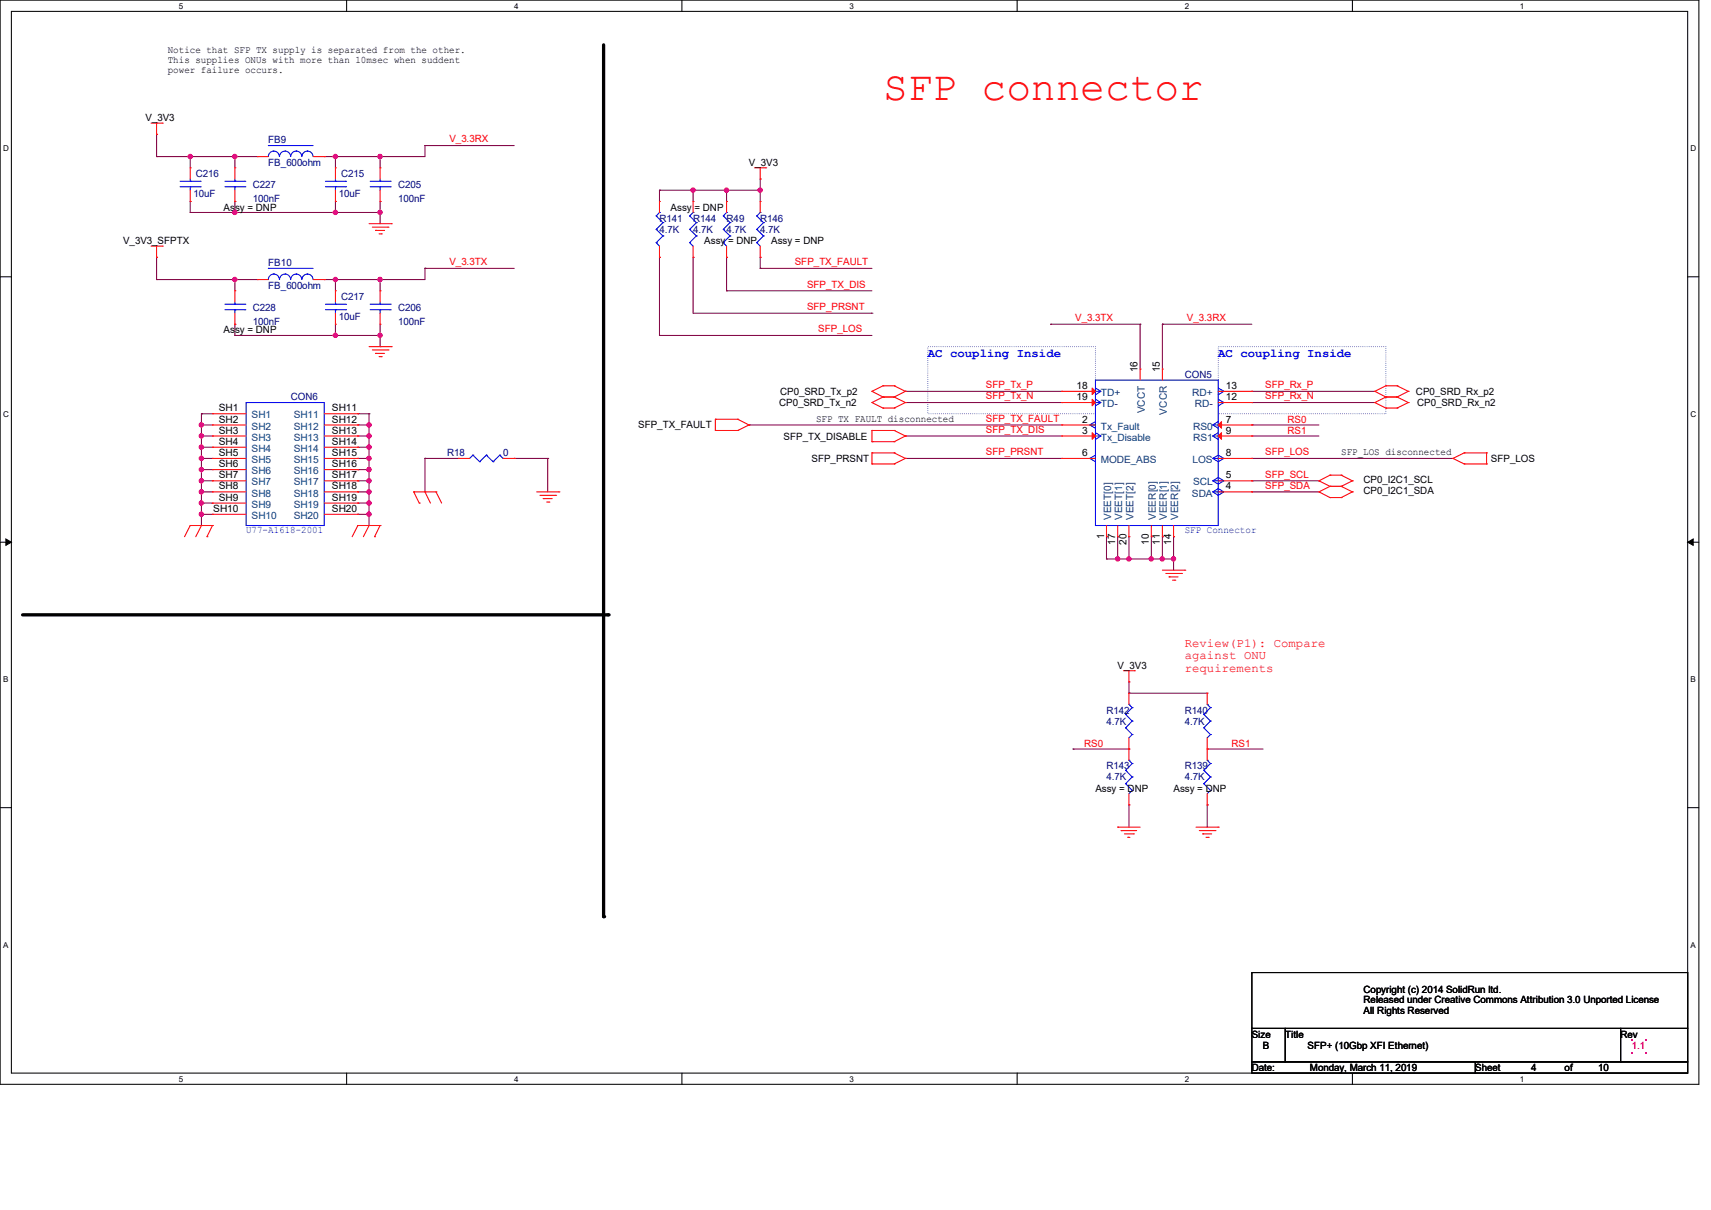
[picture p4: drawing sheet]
<svg xmlns="http://www.w3.org/2000/svg" width="420mm" height="297mm" viewBox="0 0 420 297" stroke-linecap="round" stroke-linejoin="round" font-family="sans-serif">
<path d="M0 0h417v266.1h-417zM2.8 2.8h411.5v260.6h-411.5z" fill="none" stroke="#000" stroke-width=".25"/>
<g fill="#fff">
<path d="M43.9 .3h1.1v2.2h-1.1z"/>
<path d="M43.9 263.7h1.1v2.2h-1.1z"/>
</g>
<path d="M85.1 0v2.8M85.1 263.4v2.7" fill="none" stroke="#000" stroke-width=".25"/>
<g fill="#fff">
<path d="M126.2 .3h1.1v2.2h-1.1z"/>
<path d="M126.2 263.7h1.1v2.2h-1.1z"/>
</g>
<path d="M167.4 0v2.8M167.4 263.4v2.7" fill="none" stroke="#000" stroke-width=".25"/>
<g fill="#fff">
<path d="M208.5 .3h1.1v2.2h-1.1z"/>
<path d="M208.5 263.7h1.1v2.2h-1.1z"/>
</g>
<path d="M249.7 0v2.8M249.7 263.4v2.7" fill="none" stroke="#000" stroke-width=".25"/>
<g fill="#fff">
<path d="M290.8 .3h1.1v2.2h-1.1z"/>
<path d="M290.8 263.7h1.1v2.2h-1.1z"/>
</g>
<path d="M332 0v2.8M332 263.4v2.7" fill="none" stroke="#000" stroke-width=".25"/>
<g fill="#fff">
<path d="M373.1 .3h1.1v2.2h-1.1z"/>
<path d="M373.1 263.7h1.1v2.2h-1.1z"/>
<path d="M.8 35.3h1.4v2.2h-1.4z"/>
<path d="M415 35.3h1.4v2.2h-1.4z"/>
<path d="M.8 100.5h1.4v2.2h-1.4z"/>
<path d="M415 100.5h1.4v2.2h-1.4z"/>
</g>
<path d="M0 67.9h2.8M414.3 67.9h2.7" fill="none" stroke="#000" stroke-width=".25"/>
<g fill="#fff">
<path d="M.8 165.7h1.3v2.2h-1.3z"/>
<path d="M415 165.7h1.3v2.2h-1.3z"/>
</g>
<path d="M0 133.1h2.8M414.3 133.1h2.7" fill="none" stroke="#000" stroke-width=".25"/>
<path d="M1.4 132.3l1.4 .8-1.4 .8zM414.3 133.1l1.3-.8v1.6z" fill="#000" stroke="#000" stroke-width=".25"/>
<g fill="#fff">
<path d="M.8 230.8h1.3v2.2h-1.3z"/>
<path d="M415 230.8h1.3v2.2h-1.3z"/>
</g>
<path d="M0 198.2h2.8M414.3 198.2h2.7M307.3 238.7h107v13.7h-107zM307.3 252.4h8.2v8.2h-8.2zM315.5 252.4h82.3v8.2h-82.3zM397.8 252.4h16.5v8.2h-16.5zM307.3 260.6h54.9v2.8h-54.9zM362.2 260.6h52.1v2.8h-52.1z" fill="none" stroke="#000" stroke-width=".25"/>
<path d="M227.8 85.1h41.1v16.5h-41.1zM299 85.1h41.2v16.5h-41.2z" fill="none" stroke="#8000ff" stroke-width=".25" stroke-dasharray="0 .5"/>
<path d="M148.2 11v214M5.5 150.9h143.8" fill="none" stroke="#000" stroke-width=".8"/>
<g fill="#000">
<circle cx="149.3" cy="150.9" r=".4"/>
<circle cx="148.2" cy="225" r=".4"/>
</g>
<g fill="none" stroke="#800040" stroke-width=".25">
<path d="M38.4 33h.1M38.4 38.4h.1M38.4 33v5.4M38.4 38.4h24.8M46.7 38.4h.1M46.7 38.4v2.8M57.7 38.4h.1M57.7 38.4v2.8M79.6 38.4h.1M82.3 38.4h.1M82.3 38.4v2.8M93.3 38.4h.1"/>
<path d="M93.3 38.4v2.8M104.3 35.7h.1M104.3 35.7v2.7h-24.7M104.3 35.7h21.9M46.7 52.2h.1M46.7 49.4h.1M46.7 49.4v2.8M46.7 52.2h46.6M57.7 52.2h.1M57.7 49.4h.1M57.7 49.4v2.8M82.3 52.2h.1"/>
<path d="M82.3 49.4h.1M82.3 49.4v2.8M93.3 49.4h.1M93.3 52.2h.1M93.3 49.4v5.5M161.9 46.7h.1M161.9 46.7h24.7M161.9 46.7v2.7M170.1 46.7h.1M170.1 46.7v2.7M178.4 46.7h.1M178.4 46.7v2.7"/>
<path d="M186.6 43.9h.1M186.6 46.7h.1M186.6 43.9v5.5M38.4 68.6h.1M38.4 63.2h.1M38.4 63.2v5.4M38.4 68.6h24.8M57.7 68.6h.1M57.7 79.6h.1M57.7 68.6v2.8M57.7 79.6v2.7M79.6 68.6h.1"/>
<path d="M82.3 68.6h.1M82.3 68.6v2.8M82.3 79.6v2.7M93.3 68.6h.1M93.3 68.6v2.8M93.3 79.6v5.5M104.3 65.9h.1M104.3 65.9v2.7h-24.7M104.3 65.9h21.9M161.9 63.2h.1M161.9 63.2v19.1M170.1 63.2h.1"/>
<path d="M170.1 63.2v13.7h43.9M178.4 63.2h.1M178.4 71.4h.1M178.4 63.2v8.2M178.4 71.4h35.6M186.6 63.2h.1M186.6 65.9h.1M186.6 63.2v2.7M186.6 65.9h27.4M214 76.9h.1M257.9 79.6h.1M257.9 79.6h22"/>
<path d="M279.9 79.6h.1M279.9 79.6v11M285.3 79.6h.1M285.3 79.6v11M285.3 79.6h22M57.7 82.3h.1M57.7 82.3h35.6M82.3 82.3h.1M93.3 82.3h.1M93.3 85.1h.1M161.9 82.3h.1M161.9 82.3h52.1"/>
<path d="M222.2 96.1h.1M222.2 98.8h.1M222.2 96.1h38.4M222.2 98.8h38.4M307.3 96.1h.1M307.3 98.8h.1M307.3 96.1h30.2M307.3 98.8h30.2M49.4 109.8h.1M49.4 112.5h.1M49.4 115.3h.1M49.4 118h.1"/>
<path d="M49.4 101.6h.1M49.4 104.3h.1M49.4 107h.1M49.4 109.8h2.8M49.4 112.5h2.8M49.4 115.3h2.8M49.4 118h2.8M49.4 101.6v27.4M49.4 101.6h2.8M49.4 104.3h2.8M49.4 107h2.8M87.8 101.6h.1"/>
<path d="M87.8 104.3h.1M87.8 107h.1M87.8 109.8h.1M87.8 112.5h.1M87.8 115.3h.1M87.8 118h.1M87.8 109.8h2.8M87.8 112.5h2.8M87.8 115.3h2.8M87.8 118h2.8M87.8 101.6h2.8M87.8 104.3h2.8"/>
<path d="M87.8 107h2.8M90.6 101.6h.1M90.6 118h.1M90.6 107h.1M90.6 104.3h.1M90.6 115.3h.1M90.6 112.5h.1M90.6 109.8h.1M90.6 101.6v27.4M104.3 112.5h.1M104.3 112.5h8.2M104.3 112.5v8.2"/>
<path d="M126.2 112.5h.1M126.2 112.5h8.3M134.5 112.5h.1M134.5 112.5v8.2M183.9 104.3h.1M183.9 104.3h76.7M222.2 112.5h.1M222.2 107h.1M222.2 112.5h38.4M222.2 107h38.4M307.3 112.5h.1M307.3 118h.1"/>
<path d="M307.3 104.3h.1M307.3 107h.1M307.3 112.5h49.4M307.3 118h16.5M307.3 104.3h16.5M307.3 107h16.5M49.4 120.7h.1M49.4 123.5h.1M49.4 126.2h.1M49.4 126.2h2.8M49.4 120.7h2.8M49.4 123.5h2.8"/>
<path d="M87.8 126.2h.1M87.8 120.7h.1M87.8 123.5h.1M87.8 126.2h2.8M87.8 120.7h2.8M87.8 123.5h2.8M90.6 123.5h.1M90.6 126.2h.1M90.6 120.7h.1M271.6 137.2h.1M271.6 131.7h.1M271.6 137.2h16.5"/>
<path d="M271.6 131.7v5.5M274.4 131.7h.1M274.4 137.2h.1M274.4 131.7v5.5M277.1 137.2h.1M277.1 131.7h.1M277.1 131.7v5.5M282.6 131.7h.1M282.6 137.2h.1M282.6 131.7v5.5M285.3 131.7h.1M285.3 137.2h.1"/>
<path d="M285.3 131.7v5.5M288.1 137.2h.1M288.1 131.7h.1M288.1 131.7v8.3M307.3 120.7h.1M307.3 120.7h16.5M277.1 170.1h.1M277.1 167.4h.1M277.1 167.4v2.7M277.1 170.1h19.2M263.4 183.9h.1M263.4 183.9h13.7"/>
<path d="M277.1 197.6h.1M277.1 197.6v5.4M296.3 183.9h.1M296.3 197.6h.1M296.3 183.9h13.7M296.3 197.6v5.4"/>
</g>
<g fill="#f0f" stroke="#f0f" stroke-width=".25">
<circle cx="49.4" cy="118" r=".53"/>
<circle cx="90.6" cy="123.5" r=".53"/>
<circle cx="49.4" cy="120.7" r=".53"/>
<circle cx="49.4" cy="104.3" r=".53"/>
<circle cx="49.4" cy="107" r=".53"/>
<circle cx="49.4" cy="112.5" r=".53"/>
<circle cx="49.4" cy="109.7" r=".53"/>
<circle cx="90.6" cy="115.3" r=".53"/>
<circle cx="90.6" cy="104.3" r=".53"/>
<circle cx="90.6" cy="126.2" r=".53"/>
<circle cx="90.6" cy="120.7" r=".53"/>
<circle cx="90.6" cy="118" r=".53"/>
<circle cx="90.6" cy="109.7" r=".53"/>
<circle cx="90.6" cy="107" r=".53"/>
<circle cx="93.3" cy="82.3" r=".53"/>
<circle cx="57.6" cy="38.4" r=".53"/>
<circle cx="46.7" cy="38.4" r=".53"/>
<circle cx="57.6" cy="52.1" r=".53"/>
<circle cx="93.3" cy="38.4" r=".53"/>
<circle cx="82.3" cy="52.1" r=".53"/>
<circle cx="93.3" cy="52.1" r=".53"/>
<circle cx="57.6" cy="68.6" r=".53"/>
<circle cx="93.3" cy="68.6" r=".53"/>
<circle cx="82.3" cy="68.6" r=".53"/>
<circle cx="49.4" cy="115.3" r=".53"/>
<circle cx="90.6" cy="112.5" r=".53"/>
<circle cx="82.3" cy="82.3" r=".53"/>
<circle cx="274.3" cy="137.2" r=".53"/>
<circle cx="277.1" cy="137.2" r=".53"/>
<circle cx="282.6" cy="137.2" r=".53"/>
<circle cx="288.1" cy="137.2" r=".53"/>
<circle cx="285.3" cy="137.2" r=".53"/>
<circle cx="186.6" cy="46.7" r=".53"/>
<circle cx="178.3" cy="46.7" r=".53"/>
<circle cx="170.1" cy="46.7" r=".53"/>
<circle cx="82.3" cy="38.4" r=".53"/>
<circle cx="49.4" cy="123.5" r=".53"/>
<circle cx="49.4" cy="126.2" r=".53"/>
</g>
<g fill="none" stroke="#f00" stroke-width=".25">
<path d="M37.1 30.2h2.7M38.4 33h.1M38.4 30.2v2.8M39.8 30.2h.1M90.6 54.9h5.5M91.4 55.8h3.8M92.2 56.6h.1M92.2 56.6h2.2M93 57.4h.6M93.6 57.4h.1M95.2 55.8h.1M96.1 54.9h.1"/>
<path d="M185.2 41.2h2.8M186.6 43.9h.1M186.6 41.2v2.7M188 41.2h.1M37.1 60.4h2.7M38.4 63.2h.1M38.4 60.4v2.8M39.8 60.4h.1M90.6 85.1h5.5M91.4 85.9h3.8M92.2 86.7h.1M92.2 86.7h2.2"/>
<path d="M93 87.5h.6M93.6 87.5h.1M95.2 85.9h.1M96.1 85.1h.1M214 96.1h.1M214 98.8h.1M214 96.1l2.7 1.4M214 98.8l2.7 1.4M216.7 94.7h.1M216.7 97.5h.1M216.7 94.7l-2.7 1.4M216.7 94.7h2.8"/>
<path d="M216.7 97.5h2.8M216.7 97.5l-2.7 1.3M219.5 94.7h.1M219.5 97.5h.1M219.5 94.7l2.7 1.4M219.5 97.5l2.7 1.3M222.2 96.1h.1M222.2 98.8h.1M222.2 96.1l-2.7 1.4M222.2 98.8l-2.7 1.4M337.5 96.1h.1M337.5 98.8h.1"/>
<path d="M337.5 96.1l2.7 1.4M337.5 98.8l2.7 1.4M340.2 94.7h.1M340.2 97.5h.1M340.2 94.7h2.7M340.2 97.5h2.7M340.2 94.7l-2.7 1.4M340.2 97.5l-2.7 1.3M342.9 94.7h.1M342.9 97.5h.1M342.9 94.7l2.8 1.4M342.9 97.5l2.8 1.3"/>
<path d="M345.7 96.1h.1M345.7 98.8h.1M345.7 96.1l-2.8 1.4M345.7 98.8l-2.8 1.4M175.6 105.7h.1M175.6 102.9h.1M175.6 102.9h5.5M175.6 105.7h5.5M175.6 102.9v2.8M181.1 102.9h.1M181.1 105.7h.1M181.1 102.9l2.8 1.4"/>
<path d="M183.9 104.3h.1M183.9 104.3l-2.8 1.4M214 113.9h.1M214 111.2h.1M214 108.4h.1M214 105.7h.1M214 111.2h5.5M214 113.9h5.5M214 105.7v2.7M214 111.2v2.7M214 105.7h5.5M214 108.4h5.5"/>
<path d="M216.7 100.2h.1M216.7 100.2h2.8M219.5 111.2h.1M219.5 113.9h.1M219.5 100.2h.1M219.5 105.7h.1M219.5 108.4h.1M219.5 111.2l2.7 1.3M219.5 105.7l2.7 1.3M222.2 112.5h.1M222.2 107h.1M222.2 112.5l-2.7 1.4"/>
<path d="M222.2 107l-2.7 1.4M323.8 118h.1M323.8 118l2.7 1.4M326.5 119.4h.1M326.5 116.6h.1M326.5 119.4h2.7M326.5 119.4l-2.7 1.3M326.5 116.6h2.7M326.5 116.6l-2.7 1.4M329.2 119.4h.1M329.2 116.6h.1M329.2 119.4l2.8 1.3"/>
<path d="M329.2 116.6l2.8 1.4M332 118h.1M332 118l-2.8 1.4M340.2 100.2h.1M340.2 100.2h2.7M342.9 100.2h.1M356.7 112.5h.1M356.7 112.5l2.7 1.4M359.4 111.2h.1M359.4 113.9h.1M359.4 111.2h5.5M359.4 111.2l-2.7 1.3"/>
<path d="M359.4 113.9h5.5M364.9 113.9h.1M364.9 111.2h.1M364.9 111.2v2.7M46.7 129h.1M46.7 129l-1.4 2.7M46.7 129h5.5M49.4 129h.1M49.4 129l-1.4 2.7M50.8 131.7h.1M52.2 129h.1M52.2 129l-1.4 2.7"/>
<path d="M87.8 129h.1M87.8 129h5.5M87.8 129l-1.4 2.7M90.6 129h.1M90.6 129l-1.4 2.7M91.9 131.7h.1M93.3 129h.1M93.3 129l-1.4 2.7M101.6 120.7h.1M101.6 120.7h5.4M101.6 120.7l1.3 2.8M102.9 123.5h.1"/>
<path d="M104.3 120.7h.1M104.3 120.7l1.4 2.8M107 120.7h.1M107 120.7l1.4 2.8M131.7 120.7h5.5M132.5 121.6h3.9M133.3 122.4h.1M133.3 122.4h2.3M134.2 123.2h.5M134.7 123.2h.1M136.4 121.6h.1M137.2 120.7h.1"/>
<path d="M285.3 140h5.5M290.8 140h.1M323.8 120.7h.1M323.8 120.7l2.7 1.4M326.5 122.1h.1M326.5 122.1h2.7M329.2 122.1h.1M332 120.7h.1M332 120.7l-2.8 1.4M286.2 140.8h3.8M287 141.6h.1M287 141.6h2.2"/>
<path d="M287.8 142.4h.6M288.4 142.4h.1M290 140.8h.1M275.8 164.6h2.7M277.1 167.4h.1M277.1 164.6v2.8M278.5 164.6h.1M274.4 203h.1M274.4 203h5.5M275.2 203.9h.1M275.2 203.9h3.8M276 204.7h2.2"/>
<path d="M276.9 205.5h.1M276.9 205.5h.5M278.2 204.7h.1M293.6 203h5.4M294.4 203.9h3.8M295.2 204.7h.1M295.2 204.7h2.2M296 205.5h.6M296.6 205.5h.1M298.2 203.9h.1M299 203h.1"/>
</g>
<g fill="#f0f">
<path d="M400.4 255h.3v.4h-.3z"/>
<path d="M403.9 255h.4v.4h-.4z"/>
<path d="M403.9 258.3h.4v.3h-.4z"/>
<path d="M400.4 258.3h.3v.3h-.3z"/>
</g>
<path d="M307.3 238.7h107v13.7h-107zM307.3 252.4h8.2v8.2h-8.2zM315.5 252.4h82.3v8.2h-82.3zM397.8 252.4h16.5v8.2h-16.5zM307.3 260.6h54.9v2.8h-54.9zM362.2 260.6h52.1v2.8h-52.1z" fill="none" stroke="#000" stroke-width=".25"/>
<g fill="#f0f">
<path d="M400.4 255h.3v.4h-.3z"/>
<path d="M403.9 255h.4v.4h-.4z"/>
<path d="M403.9 258.3h.4v.3h-.4z"/>
<path d="M400.4 258.3h.3v.3h-.3z"/>
</g>
<path d="M307.3 238.7h107v13.7h-107zM307.3 252.4h8.2v8.2h-8.2zM315.5 252.4h82.3v8.2h-82.3zM397.8 252.4h16.5v8.2h-16.5zM307.3 260.6h54.9v2.8h-54.9zM362.2 260.6h52.1v2.8h-52.1z" fill="none" stroke="#000" stroke-width=".25"/>
<g fill="#f0f">
<path d="M400.4 255h.3v.4h-.3z"/>
<path d="M403.9 255h.4v.4h-.4z"/>
<path d="M403.9 258.3h.4v.3h-.4z"/>
<path d="M400.4 258.3h.3v.3h-.3z"/>
</g>
<g fill="none" stroke="#00f" stroke-width=".25">
<path d="M65.9 38.4a1.35 1.35 0 0 1 1.3-1.3 1.35 1.35 0 0 1 1.4 1.3 1.42 1.42 0 0 1 1.4-1.3 1.35 1.35 0 0 1 1.3 1.3M65.9 35.7h.1M65.9 35.7h11M71.4 38.4a1.35 1.35 0 0 1 1.3-1.3 1.35 1.35 0 0 1 1.4 1.3M74.1 38.4a1.35 1.35 0 0 1 1.4-1.3 1.35 1.35 0 0 1 1.3 1.3M44.2 45.8h4.9M44.2 44.5h4.9M46.7 44.5h.1M46.7 45.8h.1M46.7 43.9v.6M46.7 45.8v.9M49.1 45.8h.1"/>
<path d="M49.1 44.5h.1M55.2 45.8h4.9M55.2 44.5h4.9M57.7 44.5h.1M57.7 45.8h.1M57.7 43.9v.6M57.7 45.8v.9M60.1 45.8h.1M60.1 44.5h.1M79.9 45.8h4.9M79.9 44.5h4.9M82.3 44.5h.1"/>
<path d="M82.3 45.8h.1M82.3 43.9v.6M82.3 45.8v.9M84.8 45.8h.1M84.8 44.5h.1M90.8 45.8h5M90.8 44.5h5M93.3 44.5h.1M93.3 45.8h.1M93.3 43.9v.6M93.3 45.8v.9M95.8 45.8h.1"/>
<path d="M95.8 44.5h.1M161.1 59.6h.1M161.1 56.3h.1M161.1 53h.1M161.1 59.6l.8 .8M161.1 56.3l1.6 1.6M161.1 53l1.6 1.7M161.9 52.2h.1M161.9 52.2l-.8 .8M162.7 57.9h.1M162.7 54.7h.1M162.7 57.9l-1.6 1.7"/>
<path d="M162.7 54.7l-1.6 1.6M169.3 59.6h.1M169.3 56.3h.1M169.3 53h.1M169.3 59.6l.8 .8M169.3 56.3l1.6 1.6M169.3 53l1.6 1.7M170.1 52.2h.1M170.1 52.2l-.8 .8M170.9 57.9h.1M170.9 54.7h.1M170.9 57.9l-1.6 1.7"/>
<path d="M170.9 54.7l-1.6 1.6M177.5 59.6h.1M177.5 56.3h.1M177.5 53h.1M177.5 59.6l.9 .8M177.5 56.3l1.7 1.6M177.5 53l1.7 1.7M178.4 52.2h.1M178.4 52.2l-.9 .8M179.2 57.9h.1M179.2 54.7h.1M179.2 57.9l-1.7 1.7"/>
<path d="M179.2 54.7l-1.7 1.6M185.8 59.6h.1M185.8 56.3h.1M185.8 53h.1M185.8 59.6l.8 .8M185.8 56.3l1.6 1.6M185.8 53l1.6 1.7M186.6 52.2h.1M186.6 52.2l-.8 .8M187.4 57.9h.1M187.4 54.7h.1M187.4 57.9l-1.6 1.7"/>
<path d="M187.4 54.7l-1.6 1.6M55.2 76h4.9M55.2 74.7h4.9M57.7 74.7h.1M57.7 76h.1M57.7 74.1v.6M57.7 76v.9M60.1 76h.1M60.1 74.7h.1M65.9 68.6a1.35 1.35 0 0 1 1.3-1.3 1.35 1.35 0 0 1 1.4 1.3 1.42 1.42 0 0 1 1.4-1.3 1.35 1.35 0 0 1 1.3 1.3M65.9 65.9h.1M65.9 65.9h11"/>
<path d="M71.4 68.6a1.35 1.35 0 0 1 1.3-1.3 1.35 1.35 0 0 1 1.4 1.3M74.1 68.6a1.35 1.35 0 0 1 1.4-1.3 1.35 1.35 0 0 1 1.3 1.3M79.9 76h4.9M79.9 74.7h4.9M82.3 74.7h.1M82.3 76h.1M82.3 74.1v.6M82.3 76v.9M84.8 76h.1M84.8 74.7h.1M90.8 76h5M90.8 74.7h5"/>
<path d="M93.3 74.7h.1M93.3 76h.1M93.3 74.1v.6M93.3 76v.9M95.8 76h.1M95.8 74.7h.1M60.4 98.8h19.2v30.2h-19.2zM268.9 93.3h30.1v35.7h-30.1zM268.9 98l1.4 .8-1.4 .8M268.9 95.2l1.4 .9-1.4 .8M268.9 98.8h1.4M268.9 96.1h1.4"/>
<path d="M299 98l1.4 .8-1.4 .8M299 95.2l1.4 .9-1.4 .8M299 98.8h1.4M299 96.1h1.4M116.1 111.7h.1M116.1 111.7l-.8 .8M116.1 111.7l1.6 1.6M117.7 113.3h.1M119.4 111.7h.1M119.4 111.7l-1.7 1.6M119.4 111.7l1.6 1.6M121 113.3h.1"/>
<path d="M122.7 111.7h.1M122.7 111.7l-1.7 1.6M122.7 111.7l.8 .8M123.5 112.5h.1M267.5 104.3h1.4M267.5 112.5h1.4M268.9 103.5l-1.4 .8 1.4 .8M268.9 111.7l-1.4 .8 1.4 .8M268.9 106.2l1.4 .8-1.4 .9M268.9 107h1.4M297.7 112.5l1.3-.8 1.4 .8-1.4 .8zM297.7 118l1.3-.8 1.4 .8-1.4 .8z"/>
<path d="M297.7 104.3h1.3M297.7 107h1.3M297.7 112.5h2.7M297.7 118h2.7M299 103.5l-1.3 .8 1.3 .8M299 106.2l-1.3 .8 1.3 .9M297.7 120.7l1.3-.8 1.4 .8-1.4 .9zM297.7 120.7h2.7M276.3 178.6h.1M276.3 175.3h.1M276.3 178.6l1.6 1.7M276.3 175.3l1.6 1.7"/>
<path d="M277.1 172.9h.1M277.1 172.9l.8 .8M277.9 177h.1M277.9 173.7h.1M277.9 177l-1.6 1.6M277.9 173.7l-1.6 1.6M295.5 178.6h.1M295.5 175.3h.1M295.5 178.6l1.6 1.7M295.5 175.3l1.6 1.7M296.3 172.9h.1M296.3 172.9l.8 .8"/>
<path d="M297.1 177h.1M297.1 173.7h.1M297.1 177l-1.6 1.6M297.1 173.7l-1.6 1.6M276.3 192.4h.1M276.3 189.1h.1M276.3 192.4l1.6 1.6M276.3 189.1l1.6 1.6M277.1 186.6h.1M277.1 186.6l.8 .8M277.9 194h.1M277.9 190.7h.1"/>
<path d="M277.9 187.4h.1M277.9 180.3h.1M277.9 194l-.8 .8M277.9 190.7l-1.6 1.7M277.9 187.4l-1.6 1.7M277.9 180.3l-.8 .8M295.5 192.4h.1M295.5 189.1h.1M295.5 192.4l1.6 1.6M295.5 189.1l1.6 1.6M296.3 186.6h.1M296.3 186.6l.8 .8"/>
<path d="M297.1 194h.1M297.1 190.7h.1M297.1 187.4h.1M297.1 180.3h.1M297.1 194l-.8 .8M297.1 190.7l-1.6 1.7M297.1 187.4l-1.6 1.7M297.1 180.3l-.8 .8"/>
</g>
<g fill="none" stroke="#f00" stroke-width=".25">
<path d="M63.2 38.4h.1M63.2 38.4h2.7M76.9 38.4h2.7M79.6 38.4h.1M46.7 41.2h.1M46.7 49.4h.1M46.7 41.2v2.7M46.7 46.7v2.7M57.7 41.2h.1M57.7 49.4h.1M57.7 41.2v2.7M57.7 46.7v2.7"/>
<path d="M82.3 41.2h.1M82.3 49.4h.1M82.3 41.2v2.7M82.3 46.7v2.7M93.3 41.2h.1M93.3 49.4h.1M93.3 41.2v2.7M93.3 46.7v2.7M161.9 49.4h.1M161.9 49.4v2.8M170.1 49.4h.1M170.1 49.4v2.8"/>
<path d="M178.4 49.4h.1M178.4 49.4v2.8M186.6 49.4h.1M186.6 49.4v2.8M57.7 71.4h.1M57.7 79.6h.1M57.7 71.4v2.7M57.7 76.9v2.7M63.2 68.6h.1M63.2 68.6h2.7M76.9 68.6h2.7M79.6 68.6h.1"/>
<path d="M82.3 71.4h.1M82.3 79.6h.1M82.3 71.4v2.7M82.3 76.9v2.7M93.3 71.4h.1M93.3 79.6h.1M93.3 71.4v2.7M93.3 76.9v2.7M161.9 63.2h.1M161.9 60.4v2.8M170.1 63.2h.1M170.1 60.4v2.8"/>
<path d="M178.4 63.2h.1M178.4 60.4v2.8M186.6 63.2h.1M186.6 60.4v2.8M260.6 96.1h.1M260.6 98.8h.1M260.6 96.1h8.3M260.6 98.8h8.3M279.9 90.6h.1M279.9 90.6v2.7M285.3 90.6h.1M285.3 90.6v2.7"/>
<path d="M299 96.1h8.3M299 98.8h8.3M307.3 96.1h.1M307.3 98.8h.1M52.2 101.6h.1M52.2 104.3h.1M52.2 107h.1M52.2 109.8h.1M52.2 112.5h.1M52.2 115.3h.1M52.2 118h.1M52.2 112.5h8.2"/>
<path d="M52.2 104.3h8.2M52.2 107h8.2M52.2 118h8.2M52.2 101.6h8.2M52.2 109.8h8.2M52.2 115.3h8.2M79.6 112.5h8.2M79.6 104.3h8.2M79.6 107h8.2M79.6 118h8.2M79.6 101.6h8.2M79.6 109.8h8.2"/>
<path d="M79.6 115.3h8.2M87.8 101.6h.1M87.8 104.3h.1M87.8 107h.1M87.8 109.8h.1M87.8 112.5h.1M87.8 115.3h.1M87.8 118h.1M112.5 112.5h.1M112.5 112.5h2.8M123.5 112.5h2.7M126.2 112.5h.1"/>
<path d="M260.6 104.3h.1M260.6 107h.1M260.6 112.5h.1M260.6 112.5h8.3M260.6 104.3h8.3M260.6 107h8.3M299 112.5h8.3M299 104.3h8.3M299 107h8.3M299 118h8.3M307.3 118h.1M307.3 104.3h.1"/>
<path d="M307.3 112.5h.1M307.3 107h.1M52.2 120.7h.1M52.2 123.5h.1M52.2 126.2h.1M52.2 120.7h8.2M52.2 123.5h8.2M52.2 126.2h8.2M79.6 120.7h8.2M79.6 123.5h8.2M79.6 126.2h8.2M87.8 120.7h.1"/>
<path d="M87.8 123.5h.1M87.8 126.2h.1M271.6 131.7h.1M271.6 129v2.7M274.4 131.7h.1M274.4 129v2.7M277.1 131.7h.1M277.1 129v2.7M282.6 131.7h.1M282.6 129v2.7M285.3 131.7h.1M285.3 129v2.7"/>
<path d="M288.1 131.7h.1M288.1 129v2.7M299 120.7h8.3M307.3 120.7h.1M277.1 170.1h.1M277.1 170.1v2.8M296.3 170.1h.1M296.3 170.1v2.8M277.1 197.6h.1M277.1 183.9h.1M277.1 181.1v5.5M277.1 194.8v2.8"/>
<path d="M296.3 197.6h.1M296.3 183.9h.1M296.3 181.1v5.5M296.3 194.8v2.8"/>
</g>
<g fill="#f00" stroke="#f00" stroke-width=".25">
<path d="M268.1 95.2l.8 .9-.8 .8z"/>
<path d="M268.1 98l.8 .8-.8 .8z"/>
<path d="M268.1 106.2l.8 .8-.8 .8z"/>
<path d="M299 104.3l.8-.8v1.6z"/>
<path d="M299.8 106.2v1.6l-.8-.8z"/>
</g>
<g fill="#f0f" stroke="#f0f" stroke-width=".25">
<circle cx="49.4" cy="118" r=".53"/>
<circle cx="90.6" cy="123.5" r=".53"/>
<circle cx="49.4" cy="120.7" r=".53"/>
<circle cx="49.4" cy="104.3" r=".53"/>
<circle cx="49.4" cy="107" r=".53"/>
<circle cx="49.4" cy="112.5" r=".53"/>
<circle cx="49.4" cy="109.7" r=".53"/>
<circle cx="90.6" cy="115.3" r=".53"/>
<circle cx="90.6" cy="104.3" r=".53"/>
<circle cx="90.6" cy="126.2" r=".53"/>
<circle cx="90.6" cy="120.7" r=".53"/>
<circle cx="90.6" cy="118" r=".53"/>
<circle cx="90.6" cy="109.7" r=".53"/>
<circle cx="90.6" cy="107" r=".53"/>
<circle cx="93.3" cy="82.3" r=".53"/>
<circle cx="57.6" cy="38.4" r=".53"/>
<circle cx="46.7" cy="38.4" r=".53"/>
<circle cx="57.6" cy="52.1" r=".53"/>
<circle cx="93.3" cy="38.4" r=".53"/>
<circle cx="82.3" cy="52.1" r=".53"/>
<circle cx="93.3" cy="52.1" r=".53"/>
<circle cx="57.6" cy="68.6" r=".53"/>
<circle cx="93.3" cy="68.6" r=".53"/>
<circle cx="82.3" cy="68.6" r=".53"/>
<circle cx="49.4" cy="115.3" r=".53"/>
<circle cx="90.6" cy="112.5" r=".53"/>
<circle cx="82.3" cy="82.3" r=".53"/>
<circle cx="274.3" cy="137.2" r=".53"/>
<circle cx="277.1" cy="137.2" r=".53"/>
<circle cx="282.6" cy="137.2" r=".53"/>
<circle cx="288.1" cy="137.2" r=".53"/>
<circle cx="285.3" cy="137.2" r=".53"/>
<circle cx="186.6" cy="46.7" r=".53"/>
<circle cx="178.3" cy="46.7" r=".53"/>
<circle cx="170.1" cy="46.7" r=".53"/>
<circle cx="82.3" cy="38.4" r=".53"/>
<circle cx="49.4" cy="123.5" r=".53"/>
<circle cx="49.4" cy="126.2" r=".53"/>
</g>
<text font-size="10.1" fill="#f00" x="216.8" y="24.6">SFP connector</text>
<g font-size="3" fill="#00f">
<text x="227.8" y="87.6">AC coupling Inside</text>
<text x="299" y="87.6">AC coupling Inside</text>
</g>
<g font-size="3" fill="#f00">
<text x="290.8" y="158.8">Review(P1): Compare</text>
<text x="290.8" y="161.8">against ONU</text>
<text x="290.8" y="164.8">requirements</text>
</g>
<g font-size="2.5">
<text x="41.2" y="13">Notice that SFP TX supply is separated from the other.</text>
<text x="41.2" y="15.4">This supplies ONUs with more than 10msec when suddent</text>
<text x="41.2" y="17.9">power failure occurs.</text>
<text x="35.7" y="29.7">V_3V3</text>
<text x="183.8" y="40.7">V_3V3</text>
<text x="54.9" y="51.7">Assy = DNP</text>
<text x="164.6" y="51.7">Assy = DNP</text>
<text x="30.2" y="59.9">V_3V3_SFPTX</text>
<text x="172.9" y="59.9">Assy = DNP</text>
<text x="189.3" y="59.9">Assy = DNP</text>
<text x="54.9" y="81.8">Assy = DNP</text>
<text x="264.3" y="95.5">18</text>
<text x="279.3" y="91.4" transform="rotate(-90 279.3 91.4)">16</text>
<text x="284.7" y="91.4" transform="rotate(-90 284.7 91.4)">15</text>
<text x="300.9" y="95.5">13</text>
<text x="53.7" y="101">SH1</text>
<text x="81.5" y="101">SH11</text>
<text x="191.2" y="99.7">CP0_SRD_Tx_n2</text>
<text x="191.5" y="96.9">CP0_SRD_Tx_p2</text>
<text x="264.3" y="98.2">19</text>
<text x="300.9" y="98.2">12</text>
<text x="347.6" y="96.9">CP0_SRD_Rx_p2</text>
<text x="347.9" y="99.7">CP0_SRD_Rx_n2</text>
<text x="53.7" y="103.7">SH2</text>
<text x="53.7" y="106.4">SH3</text>
<text x="81.5" y="103.7">SH12</text>
<text x="81.5" y="106.4">SH13</text>
<text x="156.7" y="105.2">SFP_TX_FAULT</text>
<text x="192.3" y="107.9">SFP_TX_DISABLE</text>
<text x="200.3" y="103.5">SFP TX FAULT disconnected</text>
<text x="265.6" y="103.7">2</text>
<text x="265.6" y="106.4">3</text>
<text x="300.9" y="103.7">7</text>
<text x="300.9" y="106.4">9</text>
<text x="53.7" y="109.2">SH4</text>
<text x="53.7" y="111.9">SH5</text>
<text x="81.5" y="109.2">SH14</text>
<text x="81.5" y="111.9">SH15</text>
<text x="199.2" y="113.4">SFP_PRSNT</text>
<text x="265.6" y="111.9">6</text>
<text x="300.9" y="111.9">8</text>
<text x="329.2" y="111.7">SFP_LOS disconnected</text>
<text x="366" y="113.4">SFP_LOS</text>
<text x="53.7" y="114.7">SH6</text>
<text x="53.7" y="117.4">SH7</text>
<text x="81.5" y="114.7">SH16</text>
<text x="81.5" y="117.4">SH17</text>
<text x="300.9" y="117.4">5</text>
<text x="334.7" y="118.6">CP0_I2C1_SCL</text>
<text x="52.4" y="125.6">SH10</text>
<text x="53.7" y="120.1">SH8</text>
<text x="53.7" y="122.9">SH9</text>
<text x="81.5" y="120.1">SH18</text>
<text x="81.5" y="122.9">SH19</text>
<text x="81.5" y="125.6">SH20</text>
<text x="300.9" y="120.1">4</text>
<text x="334.7" y="121.4">CP0_I2C1_SDA</text>
<text x="271" y="132.3" transform="rotate(-90 271 132.3)">1</text>
<text x="273.8" y="133.7" transform="rotate(-90 273.8 133.7)">17</text>
<text x="276.5" y="133.7" transform="rotate(-90 276.5 133.7)">20</text>
<text x="282" y="133.7" transform="rotate(-90 282 133.7)">10</text>
<text x="284.7" y="133.7" transform="rotate(-90 284.7 133.7)">11</text>
<text x="287.5" y="133.7" transform="rotate(-90 287.5 133.7)">14</text>
<text x="274.3" y="164.1">V_3V3</text>
<text x="268.9" y="194.3">Assy = DNP</text>
<text x="288.1" y="194.3">Assy = DNP</text>
<text x="334.7" y="243.7">Copyright (c) 2014 SolidRun ltd.</text>
<text x="334.7" y="246.3">Released under Creative Commons Attribution 3.0 Unported License</text>
<text x="334.7" y="248.8">All Rights Reserved</text>
<text x="307.3" y="254.7">Size</text>
<text x="310" y="257.4">B</text>
<text x="315.5" y="254.7">Title</text>
<text x="321" y="257.4">SFP+ (10Gbp XFI Ethernet)</text>
<text x="397.8" y="254.7">Rev</text>
<text x="307.3" y="262.9">Date:</text>
<text x="321.5" y="262.9">Monday, March 11, 2019</text>
<text x="362.1" y="262.9">Sheet</text>
<text x="375.9" y="262.9">4</text>
<text x="384.1" y="262.9">of</text>
<text x="392.3" y="262.9">10</text>
</g>
<g font-size="2.5" fill="#000080">
<text x="65.9" y="35.2">FB9</text>
<text x="65.9" y="40.7">FB_600ohm</text>
<text x="48" y="43.4">C216</text>
<text x="62.1" y="46.2">C227</text>
<text x="83.7" y="43.4">C215</text>
<text x="97.7" y="46.2">C205</text>
<text x="47.5" y="48.4">10uF</text>
<text x="62.1" y="49.5">100nF</text>
<text x="83.2" y="48.4">10uF</text>
<text x="97.7" y="49.5">100nF</text>
<text x="161.9" y="54.4">R141</text>
<text x="161.9" y="57.2">4.7K</text>
<text x="170.1" y="54.4">R144</text>
<text x="170.1" y="57.2">4.7K</text>
<text x="178.3" y="54.4">R49</text>
<text x="178.3" y="57.2">4.7K</text>
<text x="186.6" y="54.4">R146</text>
<text x="186.6" y="57.2">4.7K</text>
<text x="65.9" y="65.4">FB10</text>
<text x="65.9" y="70.9">FB_600ohm</text>
<text x="62.1" y="76.4">C228</text>
<text x="83.7" y="73.6">C217</text>
<text x="97.7" y="76.4">C206</text>
<text x="62.1" y="79.7">100nF</text>
<text x="83.2" y="78.6">10uF</text>
<text x="97.7" y="79.7">100nF</text>
<text x="290.8" y="92.8">CON5</text>
<text x="71.4" y="98.3">CON6</text>
<text x="109.8" y="112">R18</text>
<text x="123.5" y="112">0</text>
<text x="271.6" y="175.1">R142</text>
<text x="271.6" y="177.8">4.7K</text>
<text x="290.8" y="175.1">R140</text>
<text x="290.8" y="177.8">4.7K</text>
<text x="271.6" y="188.9">R143</text>
<text x="271.6" y="191.6">4.7K</text>
<text x="290.8" y="188.9">R139</text>
<text x="290.8" y="191.6">4.7K</text>
</g>
<g font-size="2.5" fill="#f00">
<text x="110.3" y="35">V_3.3RX</text>
<text x="110.3" y="65.1">V_3.3TX</text>
<text x="195.1" y="65.1">SFP_TX_FAULT</text>
<text x="198.1" y="70.6">SFP_TX_DIS</text>
<text x="198.1" y="76.1">SFP_PRSNT</text>
<text x="200.9" y="81.6">SFP_LOS</text>
<text x="263.9" y="78.8">V_3.3TX</text>
<text x="291.4" y="78.8">V_3.3RX</text>
<text x="242" y="95.3">SFP_Tx_P</text>
<text x="310.6" y="95.3">SFP_Rx_P</text>
<text x="242" y="98">SFP_Tx_N</text>
<text x="310.6" y="98">SFP_Rx_N</text>
<text x="242" y="103.5">SFP_TX_FAULT</text>
<text x="242" y="106.3">SFP_TX_DIS</text>
<text x="316" y="103.8">RS0</text>
<text x="316" y="106.5">RS1</text>
<text x="242" y="111.8">SFP_PRSNT</text>
<text x="310.6" y="111.8">SFP_LOS</text>
<text x="310.6" y="120">SFP_SDA</text>
<text x="310.6" y="117.3">SFP_SCL</text>
<text x="266.1" y="183.3">RS0</text>
<text x="302.3" y="183.3">RS1</text>
</g>
<g font-size="2.5" fill="#004080">
<text x="270.2" y="97.2">TD+</text>
<text x="270.2" y="99.9">TD-</text>
<text x="281" y="101.5" transform="rotate(-90 281 101.5)">VCCT</text>
<text x="286.5" y="101.8" transform="rotate(-90 286.5 101.8)">VCCR</text>
<text x="292.7" y="97.2">RD+</text>
<text x="293.3" y="99.9">RD-</text>
<text x="61.8" y="102.7">SH1</text>
<text x="61.8" y="105.5">SH2</text>
<text x="72.1" y="102.7">SH11</text>
<text x="72.1" y="105.5">SH12</text>
<text x="270.2" y="105.5">Tx_Fault</text>
<text x="292.9" y="105.5">RS0</text>
<text x="61.8" y="108.2">SH3</text>
<text x="61.8" y="110.9">SH4</text>
<text x="61.8" y="113.7">SH5</text>
<text x="72.1" y="108.2">SH13</text>
<text x="72.1" y="110.9">SH14</text>
<text x="72.1" y="113.7">SH15</text>
<text x="270.2" y="108.2">Tx_Disable</text>
<text x="270.2" y="113.7">MODE_ABS</text>
<text x="292.8" y="113.7">LOS</text>
<text x="292.9" y="108.2">RS1</text>
<text x="61.8" y="116.4">SH6</text>
<text x="61.8" y="119.2">SH7</text>
<text x="72.1" y="116.4">SH16</text>
<text x="72.1" y="119.2">SH17</text>
<text x="292.9" y="119.2">SCL</text>
<text x="61.8" y="121.9">SH8</text>
<text x="61.8" y="124.6">SH9</text>
<text x="72.1" y="121.9">SH18</text>
<text x="72.1" y="124.6">SH19</text>
<text x="292.6" y="121.9">SDA</text>
<text x="61.8" y="127.4">SH10</text>
<text x="72.1" y="127.4">SH20</text>
<text x="272.7" y="127.6" transform="rotate(-90 272.7 127.6)">VEET[0]</text>
<text x="275.5" y="127.6" transform="rotate(-90 275.5 127.6)">VEET[1]</text>
<text x="278.2" y="127.6" transform="rotate(-90 278.2 127.6)">VEET[2]</text>
<text x="283.7" y="127.6" transform="rotate(-90 283.7 127.6)">VEER[0]</text>
<text x="286.5" y="127.6" transform="rotate(-90 286.5 127.6)">VEER[1]</text>
<text x="289.2" y="127.6" transform="rotate(-90 289.2 127.6)">VEER[2]</text>
</g>
<g font-size="2.5" fill="#00f">
<text x="60.4" y="130.9">U77-A1618-2001</text>
<text x="290.8" y="130.9">SFP Connector</text>
</g>
<text font-size="2.5" fill="#f0f" x="400.5" y="257.4">1.1</text>
<g font-size="2">
<text x="43.9" y="2.1">5</text>
<text x="126.2" y="2.1">4</text>
<text x="208.5" y="2.1">3</text>
<text x="290.8" y="2.1">2</text>
<text x="373.1" y="2.1">1</text>
<text x=".8" y="37.1">D</text>
<text x="415" y="37.1">D</text>
<text x=".8" y="102.3">C</text>
<text x="415" y="102.3">C</text>
<text x=".8" y="167.4">B</text>
<text x="415" y="167.4">B</text>
<text x=".8" y="232.6">A</text>
<text x="415" y="232.6">A</text>
<text x="43.9" y="265.5">5</text>
<text x="126.2" y="265.5">4</text>
<text x="208.5" y="265.5">3</text>
<text x="290.8" y="265.5">2</text>
<text x="373.1" y="265.5">1</text>
</g>
</svg>
